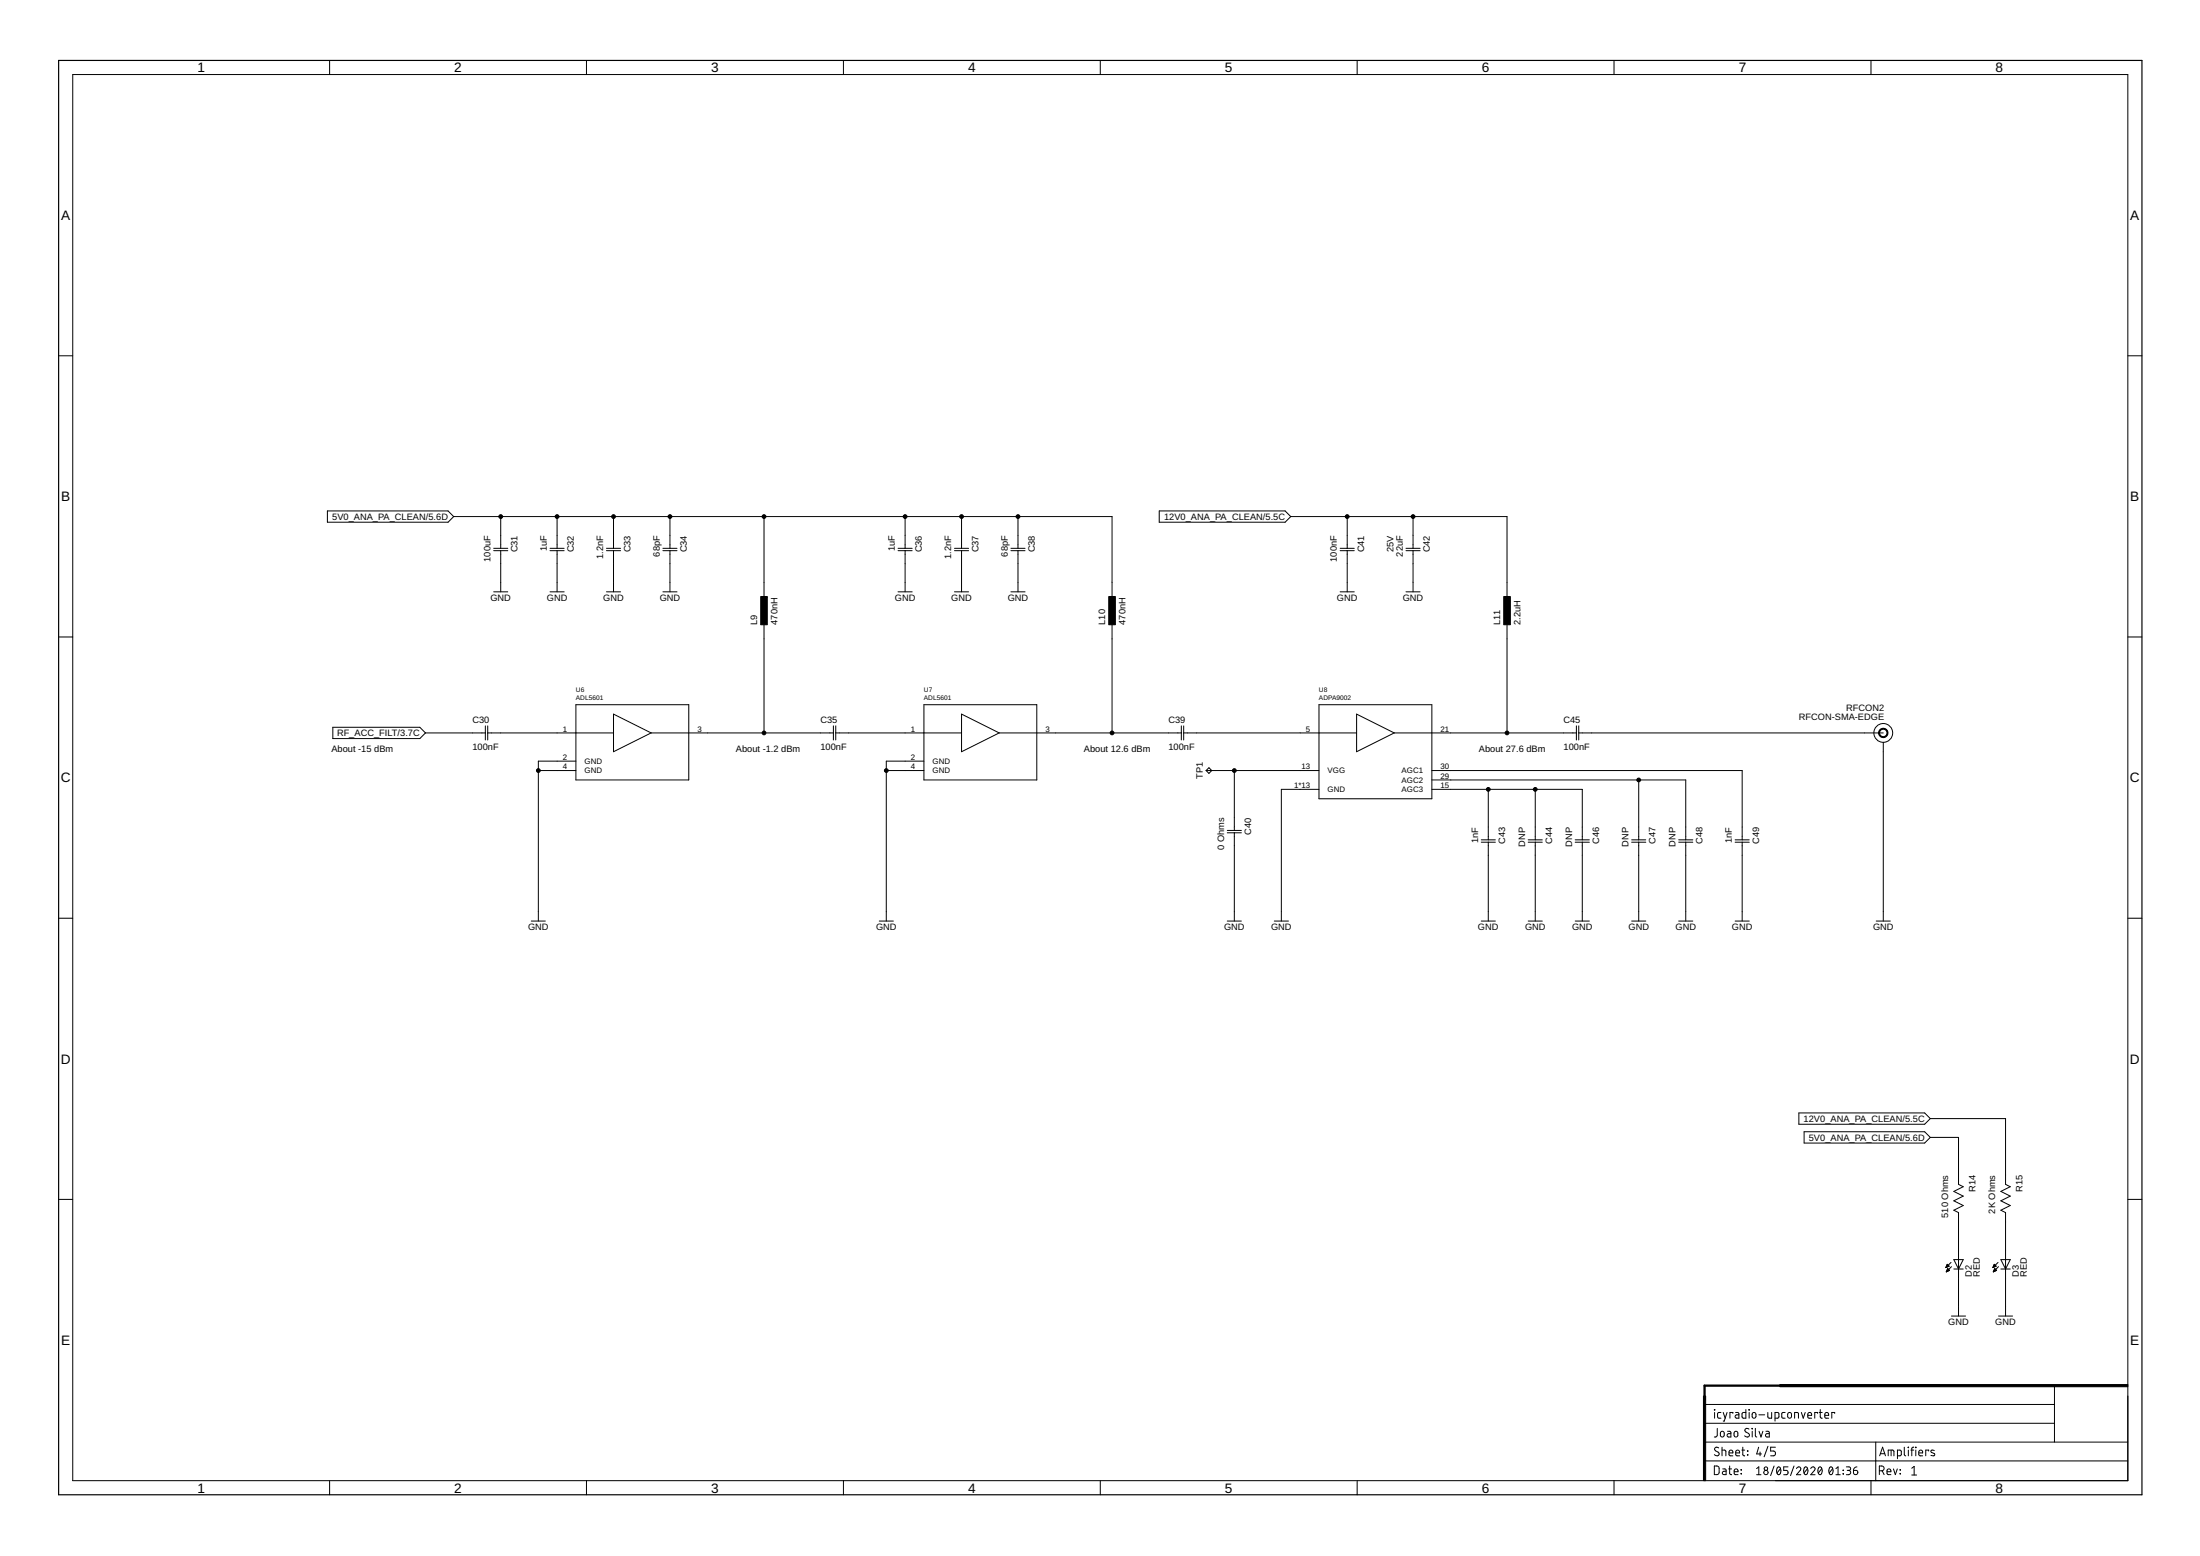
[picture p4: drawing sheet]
<svg xmlns="http://www.w3.org/2000/svg" width="594mm" height="420mm" viewBox="0 0 594 420" stroke-linecap="round" stroke-linejoin="round" font-family="sans-serif">
<g fill="none" stroke="#000" stroke-width=".27">
<path d="M89 16.3v3.8M158.4 16.3v3.8M227.8 16.3v3.8M297.1 16.3v3.8M366.5 16.3v3.8M435.8 16.3v3.8M505.2 16.3v3.8M19.6 20.1h555v379.7h-555zM15.8 96.1h3.8M574.6 96.1h3.8M88.4 138h32.6l1.5 1.5-1.5 1.5h-32.6zM122.5 139.5h177.8v22.8"/>
<path d="M135.2 139.5v8.6M150.4 139.5v8.6M165.7 139.5v8.6M180.9 139.5v8.6M206.3 139.5v22.8M244.4 139.5v8.6M259.7 139.5v8.6M274.9 139.5v8.6M313 138h34l1.6 1.5-1.6 1.5h-34zM348.6 139.5h58.4v22.8M363.8 139.5v8.6M381.6 139.5v8.6"/>
<path d="M133.3 148.1h3.8M133.3 148.7h3.8M133.3 159.8h3.8M135.2 148.7v11.1M148.5 148.1h3.8M148.5 148.7h3.8M148.5 159.8h3.8M150.4 148.7v11.1M163.8 148.1h3.8M163.8 148.7h3.8M163.8 159.8h3.8M165.7 148.7v11.1"/>
<path d="M179 148.1h3.8M179 148.7h3.8M179 159.8h3.8M180.9 148.7v11.1M242.5 148.1h3.8M242.5 148.7h3.8M242.5 159.8h3.8M244.4 148.7v11.1M257.7 148.1h3.9M257.7 148.7h3.9M257.7 159.8h3.9M259.7 148.7v11.1"/>
<path d="M273 148.1h3.8M273 148.7h3.8M273 159.8h3.8M274.9 148.7v11.1M361.9 148.1h3.8M361.9 148.7h3.8M361.9 159.8h3.8M363.8 148.7v11.1M379.7 148.1h3.8M379.7 148.7h3.8M379.7 159.8h3.8M381.6 148.7v11.1"/>
<path d="M15.8 172h3.8M206.3 167.4v30.5M300.3 167.4v30.5M407 167.4v30.5M574.6 172h3.8M89.9 196.4h23.5l1.5 1.5-1.5 1.5h-23.5zM114.9 197.9h16.2M131.1 196v3.8M131.7 197.9h34M131.7 196v3.8M155.5 190.3h30.5v20.3h-30.5zM165.7 192.8l10.1 5.1-10.1 5.1z"/>
<path d="M175.8 197.9h49.2M225 196v3.8M225.7 197.9h34M225.7 196v3.8M249.5 190.3h30.5v20.3h-30.5zM259.7 192.8l10.1 5.1-10.1 5.1zM269.8 197.9h49.2M319 196v3.8M319.6 197.9h46.7M319.6 196v3.8M356.2 190.3h30.5v25.4h-30.5zM366.3 192.8l10.2 5.1-10.2 5.1z"/>
<path d="M376.5 197.9h49.2M425.7 196v3.8M426.3 197.9h82.3M426.3 196v3.8M145.4 208.1h10.1M155.5 205.5h-10.1v43.2M239.3 208.1h10.2M249.5 205.5h-10.2v43.2M325.7 208.1h30.5M326.5 207.3l.7 .8-.7 .7-.8-.7zM333.3 208.1v16.1M356.2 213.1h-10.2v35.6"/>
<path d="M386.7 213.1h40.6v13.7M386.7 208.1h83.8v18.7M386.7 210.6h68.5v16.2M401.9 213.1v13.7M414.6 213.1v13.7M442.5 210.6v16.2M508.6 200.4v48.3M331.4 224.2h3.8M331.4 224.9h3.8M333.3 224.9v23.8M400 226.8h3.8M400 227.4h3.8"/>
<path d="M401.9 227.4v21.3M412.7 226.8h3.8M412.7 227.4h3.8M414.6 227.4v21.3M425.4 226.8h3.8M425.4 227.4h3.8M427.3 227.4v21.3M440.6 226.8h3.8M440.6 227.4h3.8M442.5 227.4v21.3M453.3 226.8h3.8M453.3 227.4h3.8"/>
<path d="M455.2 227.4v21.3M468.5 226.8h3.9M468.5 227.4h3.9M470.5 227.4v21.3M15.8 247.9h3.8M143.5 248.7h3.8M237.4 248.7h3.8M331.4 248.7h3.8M344.1 248.7h3.8M400 248.7h3.8M412.7 248.7h3.8M425.4 248.7h3.8"/>
<path d="M440.6 248.7h3.8M453.3 248.7h3.8M468.5 248.7h3.9M506.6 248.7h3.9M574.6 247.9h3.8M485.8 300.5h33.9l1.6 1.5-1.6 1.6h-33.9zM487.2 305.6h32.5l1.6 1.5-1.6 1.6h-32.5zM521.3 307.1h7.6v12.7l1.2 .6-2.5 1.3 2.5 1.3-2.5 1.3 2.5 1.2-2.5 1.3 1.3 .6v28M521.3 302h20.3v17.8l1.2 .6-2.5 1.3 2.5 1.3-2.5 1.3 2.5 1.2-2.5 1.3 1.3 .6v28M15.8 323.9h3.8M574.6 323.9h3.8M525.5 342.2h.1"/>
<path d="M525.5 342.1h.4M525.6 342h.6M525.6 343.4h.1M525.6 341.9h.7M525.6 343.3h.3M525.7 341.7h.5M525.7 343.2h.4M525.7 343.1h.7M525.7 341.6h.3M525.8 341.5h.1M525.8 342.9h.6M525.8 341.4l.5 .5-.9 .4z"/>
<path d="M525.8 342.8h.4M525.9 342.7h.2M525.9 342.6h.1M526.5 343l-.6-.5-.3 .9M526.5 343l-.9 .4M526.8 340.9l-1.4 1.4M527 342l-1.4 1.4M527 355.4h3.8M527.6 340.1h2.5l-1.2 2.6zM527.6 342.7h2.5M538.2 342.2h.1M538.2 342.1h.4"/>
<path d="M538.3 342h.6M538.3 343.4h.1M538.3 341.9h.7M538.3 343.3h.3M538.4 341.7h.5M538.4 343.2h.4M538.4 343.1h.7M538.4 341.6h.3M538.5 341.5h.1M538.5 342.9h.6M538.5 342.8h.4M538.5 341.4l.5 .5-.9 .4z"/>
<path d="M538.6 342.7h.2M538.6 342.6h.1M539.2 343l-.6-.5-.3 .9M539.2 343l-.9 .4M539.5 340.9l-1.4 1.4M539.7 355.4h3.8M539.7 342l-1.4 1.4M540.3 342.7h2.5M540.3 340.1h2.5l-1.2 2.6zM460.3 379.2h94.5M554.8 374.2v15.2M89 399.8v3.8"/>
<path d="M158.4 399.8v3.8M227.8 399.8v3.8M297.1 399.8v3.8M366.5 399.8v3.8M435.8 399.8v3.8M460.3 394.5h114.3M460.3 389.4h114.3M460.3 384.3h94.5M462.9 395.9h.9l.4 .4v1.4l-.4 .5h-.9zM462.9 380.6l.2 .1zM463 381.4v1.5M463.7 385.7v2l-.2 .2-.6 .1"/>
<path d="M464.1 391a.58 .58 0 0 0-.9-.1 .58 .58 0 0 0 .1 .9l.7 .3a.54 .54 0 0 1 .2 .8 .54 .54 0 0 1-.8 .2l-.5-.3M464.7 386.7l.5-.2a.92 .92 0 0 1 .1 1.5h-.3l-.4-.3zM464.7 381.4h-.6l-.3 .4 .1 1 .8 .1M465 391.6l.9 .1 .1 1.4M465 390.8v2.3M465.2 396.6l.7 .1 .2 .2v1.3h-.6a.46 .46 0 0 1-.4-.5 .46 .46 0 0 1 .4-.4h.6M465.3 381.4l.6 1.5M466.4 381.4l-.8 2.3h-.3M466.5 386.5h.7l.2 .2v1.3h-.6a.46 .46 0 0 1-.4-.4 .46 .46 0 0 1 .4-.5h.6M466.8 396.6h.8M466.9 392.3h1a.54 .54 0 0 0-.3-.7 .54 .54 0 0 0-.7 .5l.1 .9 .9 .1M467.1 395.9v1.9l.1 .3 .4 .1"/>
<path d="M467.9 381.7v-.3h-.8v1.5M468.3 397.4h1a.54 .54 0 0 0-.3-.7 .54 .54 0 0 0-.7 .5l.1 .9 .9 .1M468.4 386.7l.5-.2a.92 .92 0 0 1 .1 1.5l-.6-.1zM468.7 381.4h.6l.2 .2 .1 1.3h-.6a.46 .46 0 0 1-.5-.4 .46 .46 0 0 1 .5-.5h.6M468.7 392.3h1.1a.54 .54 0 0 0-.4-.7 .54 .54 0 0 0-.7 .5l.1 .9 1 .1M470.1 397.9l.2 .1zM470.1 396.8l.2 .2zM470.4 391.6h.7M470.6 390.8v2.1l.5 .2M471.4 380.6v2.3h-.7l-.3-.3 .1-1 .2-.2h.7M471.9 391.8l.1 .1zM471.9 392.8l.1 .1z"/>
<path d="M472.3 380.6l.1 .1zM472.3 385.9a.58 .58 0 0 0-.9-.1 .58 .58 0 0 0 0 .9l.7 .4a.58 .58 0 0 1 .1 .8 .58 .58 0 0 1-.9 0l-.2-.2M472.3 381.4v1.5M473.1 385.7l.1 .1zM473.2 386.5v1.5M473.2 381.6l.4-.2 .4 .2 .2 .8a.52 .52 0 0 1-.5 .6 .52 .52 0 0 1-.6-.6zM474 385.7v1.9l.4 .4M474.3 396.6l.6-.5v2.1M474.3 398.2h1.2M474.9 390.8l-.5 1.8h1.3M475 382h1.5M475 386.5l.5 1.5 .5-1.5"/>
<path d="M475.3 392.1v1M476.9 386.5h.6l.3 .2v1.3h-.6a.46 .46 0 0 1-.5-.4 .46 .46 0 0 1 .5-.5h.6M477.4 381.4v1.2l.4 .3h.6v-1.5M477.4 390.5l-1 2.9M479.1 395.9l-1 2.5M479.3 382.9h.8l.2-.2 .1-.9-.3-.4h-.8v2.3M479.4 390.8h-1.3v1h.8a.66 .66 0 0 1 .5 .7 .66 .66 0 0 1-.5 .6h-.8M480 396.2a.67 .67 0 0 1 .8 .2 .67 .67 0 0 1 .1 .8 .67 .67 0 0 1-.1 .7 .67 .67 0 0 1-.8 .2 1.76 1.76 0 0 1 0-1.9zM480.8 396.6l-1 1.1M482 381.4h-.6l-.3 .4 .1 1 .8 .1M482.8 396.1h-1.1v.9h.7a.59 .59 0 0 1 .4 .6 .59 .59 0 0 1-.4 .6h-.7M482.9 381.6l.4-.2a.92 .92 0 0 1 .2 1.5l-.6-.1z"/>
<path d="M484.4 395.9l-.9 2.5M484.6 382.9v-1.5l.9 .1 .1 1.4M485.1 396.6a.58 .58 0 0 1 .9-.5 .58 .58 0 0 1 .1 .9l-1 1.2h1.2M486.4 381.4l.5 1.5 .6-1.5M487.3 396.2l.1-.1a.94 .94 0 0 1 .7 1.6 .5 .5 0 0 1-.5 .5 .5 .5 0 0 1-.5-.5v-.8zM488.1 396.6l-.9 1.1M488.2 382.2h1a.55 .55 0 0 0-.3-.8 .55 .55 0 0 0-.7 .5l.1 .9 .9 .1M489 396.6a.58 .58 0 0 1 .8-.5 .58 .58 0 0 1 .2 .9l-1 1.2h1.1M490.8 381.7v-.3h-.7v1.5M491.2 396.2a.67 .67 0 0 1 .7 .2 .67 .67 0 0 1 .2 .8 .67 .67 0 0 1-.2 .7 .67 .67 0 0 1-.7 .2 1.76 1.76 0 0 1 0-1.9zM491.3 381.4h.8M491.5 380.6v2l.2 .2 .4 .1"/>
<path d="M491.9 396.6l-.9 1.1M492.8 382.2h1a.55 .55 0 0 0-.4-.8 .55 .55 0 0 0-.6 .5l.1 .9 .9 .1M494.1 396.2l.1-.1a.94 .94 0 0 1 .7 1.6 .5 .5 0 0 1-.5 .5 .5 .5 0 0 1-.5-.5v-.8zM494.9 396.6l-1 1.1M495.4 381.7v-.3h-.8v1.5M495.8 398.2h1.1M495.8 396.6l.5-.5v2.1M497.7 397.9l.1 .1zM497.7 397l.1 .1zM498.6 396.1h.7a.48 .48 0 0 1 .4 .5 .48 .48 0 0 1-.4 .4h-.5M499.2 397a.58 .58 0 0 1 .6 .6 .58 .58 0 0 1-.6 .6h-.6M500.5 397h.7a.59 .59 0 0 1 .5 .7 .59 .59 0 0 1-.6 .5 .59 .59 0 0 1-.6-.6z"/>
<path d="M501.4 396.1l-.6 .3-.3 .6M505.2 399.8v3.8M506.5 389.4v10.4M507.5 397.2h.6a.65 .65 0 0 0 .7-.7 .65 .65 0 0 0-.7-.6h-.6v2.3M507.6 393.1l.8-2.3 .7 2.3M507.8 392.5h1.2M508.3 397.2l.5 1M509.6 397.4h1a.54 .54 0 0 0-.4-.7 .54 .54 0 0 0-.6 .5l.1 .9 .9 .1M509.9 393.1v-1.5l1.4 .1 .1 1.4M510.7 391.6v1.5M511.3 396.6l.5 1.6 .5-1.6M512.4 393.1h.8l.2-.2v-1l-.2-.3h-.8v2.3"/>
<path d="M513.1 396.8l.1 .2zM513.1 397.9l.1 .1zM514.2 390.8v1.9l.4 .4M515.3 390.8l.1 .1zM515.3 391.6v1.5M516 391.6h.8M516.2 396.5l.7-.5v2.3M516.2 398.3h1.3M516.8 390.8l-.5 .2v2.1M517.3 390.8l.1 .1zM517.3 391.6v1.5M518.1 392.3h1.1a.54 .54 0 0 0-.4-.7 .54 .54 0 0 0-.7 .5l.2 .9 .9 .1"/>
<path d="M520.8 391.8v-.2h-.8v1.5M522.3 391.7l-.7-.1-.2 .4 1 .6v.4h-1"/>
<circle cx="508.6" cy="197.9" r="2.54"/>
<circle cx="476.9" cy="396.6" r=".47"/>
<circle cx="476.9" cy="397.6" r=".59"/>
</g>
<path d="M15.8 16.3h562.6v387.3h-562.6z" fill="none" stroke="#000" stroke-width=".32"/>
<path d="M205.4 161.1h1.8v7.6h-1.8zM299.4 161.1h1.8v7.6h-1.8zM406.1 161.1h1.7v7.6h-1.7zM460 377h.6v22.8h-.6zM480.6 373.9h94v.6h-94z" fill="#000" stroke="#000" stroke-width=".27"/>
<path d="M523.8 374.2h-63.5v3.8" fill="none" stroke="#000" stroke-width=".61"/>
<g fill="#000" stroke="#000" stroke-width=".27">
<path d="M507.7 197a1.27 1.27 0 0 1 2 .3 1.27 1.27 0 0 1-.8 1.9 1.27 1.27 0 0 1-1.6-1.3h.2a1.01 1.01 0 0 1 1.4-1 1.01 1.01 0 0 1 .3 1.7 1.01 1.01 0 0 1-1.6-.4l-.1-.3h-.2z" fill-rule="evenodd"/>
<circle cx="135.2" cy="139.5" r=".51"/>
<circle cx="150.4" cy="139.5" r=".51"/>
<circle cx="165.7" cy="139.5" r=".51"/>
<circle cx="180.9" cy="139.5" r=".51"/>
<circle cx="206.3" cy="139.5" r=".51"/>
<circle cx="244.4" cy="139.5" r=".51"/>
<circle cx="259.7" cy="139.5" r=".51"/>
<circle cx="274.9" cy="139.5" r=".51"/>
<circle cx="363.8" cy="139.5" r=".51"/>
<circle cx="381.6" cy="139.5" r=".51"/>
<circle cx="206.3" cy="197.9" r=".51"/>
<circle cx="300.3" cy="197.9" r=".51"/>
<circle cx="407" cy="197.9" r=".51"/>
<circle cx="145.4" cy="208.1" r=".51"/>
<circle cx="239.3" cy="208.1" r=".51"/>
<circle cx="333.3" cy="208.1" r=".51"/>
<circle cx="401.9" cy="213.1" r=".51"/>
<circle cx="414.6" cy="213.1" r=".51"/>
<circle cx="442.5" cy="210.6" r=".51"/>
</g>
<g font-size="3.7">
<text x="53.3" y="19.5">1</text>
<text x="122.7" y="19.5">2</text>
<text x="192" y="19.5">3</text>
<text x="261.4" y="19.5">4</text>
<text x="330.8" y="19.5">5</text>
<text x="400.2" y="19.5">6</text>
<text x="469.5" y="19.5">7</text>
<text x="538.9" y="19.5">8</text>
<text x="16.5" y="59.4">A</text>
<text x="575.3" y="59.4">A</text>
<text x="16.5" y="135.3">B</text>
<text x="575.3" y="135.3">B</text>
<text x="16.4" y="211.3">C</text>
<text x="575.2" y="211.3">C</text>
<text x="16.4" y="287.2">D</text>
<text x="575.2" y="287.2">D</text>
<text x="16.5" y="363.1">E</text>
<text x="575.3" y="363.1">E</text>
<text x="53.3" y="403">1</text>
<text x="122.7" y="403">2</text>
<text x="192" y="403">3</text>
<text x="261.4" y="403">4</text>
<text x="330.8" y="403">5</text>
<text x="400.2" y="403">6</text>
<text x="469.5" y="403">7</text>
<text x="538.9" y="403">8</text>
</g>
<g font-size="2.5">
<text x="89.7" y="140.4">5V0_ANA_PA_CLEAN/5.6D</text>
<text x="314.3" y="140.4">12V0_ANA_PA_CLEAN/5.5C</text>
<text x="139.7" y="149.2" transform="rotate(-90 139.7 149.2)">C31</text>
<text x="147.7" y="148.9" transform="rotate(-90 147.7 148.9)">1uF</text>
<text x="155" y="149.2" transform="rotate(-90 155 149.2)">C32</text>
<text x="170.2" y="149.2" transform="rotate(-90 170.2 149.2)">C33</text>
<text x="185.5" y="149.2" transform="rotate(-90 185.5 149.2)">C34</text>
<text x="241.6" y="148.9" transform="rotate(-90 241.6 148.9)">1uF</text>
<text x="249" y="149.2" transform="rotate(-90 249 149.2)">C36</text>
<text x="264.2" y="149.2" transform="rotate(-90 264.2 149.2)">C37</text>
<text x="279.4" y="149.2" transform="rotate(-90 279.4 149.2)">C38</text>
<text x="368.3" y="149.2" transform="rotate(-90 368.3 149.2)">C41</text>
<text x="376.3" y="149" transform="rotate(-90 376.3 149)">25V</text>
<text x="386.1" y="149.2" transform="rotate(-90 386.1 149.2)">C42</text>
<text x="132.4" y="151.7" transform="rotate(-90 132.4 151.7)">100uF</text>
<text x="162.9" y="151" transform="rotate(-90 162.9 151)">1.2nF</text>
<text x="178.2" y="150.3" transform="rotate(-90 178.2 150.3)">68pF</text>
<text x="256.9" y="151" transform="rotate(-90 256.9 151)">1.2nF</text>
<text x="272.1" y="150.3" transform="rotate(-90 272.1 150.3)">68pF</text>
<text x="361" y="151.7" transform="rotate(-90 361 151.7)">100nF</text>
<text x="378.8" y="150.3" transform="rotate(-90 378.8 150.3)">22uF</text>
<text x="132.4" y="162.4">GND</text>
<text x="147.7" y="162.4">GND</text>
<text x="162.9" y="162.4">GND</text>
<text x="178.1" y="162.4">GND</text>
<text x="241.6" y="162.4">GND</text>
<text x="256.9" y="162.4">GND</text>
<text x="272.1" y="162.4">GND</text>
<text x="361" y="162.4">GND</text>
<text x="378.8" y="162.4">GND</text>
<text x="204.4" y="168.7" transform="rotate(-90 204.4 168.7)">L9</text>
<text x="210" y="168.7" transform="rotate(-90 210 168.7)">470nH</text>
<text x="298.4" y="168.7" transform="rotate(-90 298.4 168.7)">L10</text>
<text x="303.9" y="168.7" transform="rotate(-90 303.9 168.7)">470nH</text>
<text x="405.1" y="168.7" transform="rotate(-90 405.1 168.7)">L11</text>
<text x="410.6" y="168.7" transform="rotate(-90 410.6 168.7)">2.2uH</text>
<text x="127.6" y="195.1">C30</text>
<text x="221.6" y="195.1">C35</text>
<text x="315.5" y="195.1">C39</text>
<text x="422.2" y="195.1">C45</text>
<text x="485.8" y="194.4">RFCON-SMA-EDGE</text>
<text x="498.5" y="192.1">RFCON2</text>
<text x="89.5" y="203">About -15 dBm</text>
<text x="91" y="198.8">RF_ACC_FILT/3.7C</text>
<text x="127.6" y="202.5">100nF</text>
<text x="198.7" y="203">About -1.2 dBm</text>
<text x="221.6" y="202.5">100nF</text>
<text x="292.7" y="203">About 12.6 dBm</text>
<text x="315.5" y="202.5">100nF</text>
<text x="399.3" y="203">About 27.6 dBm</text>
<text x="422.2" y="202.5">100nF</text>
<text x="324.8" y="210.4" transform="rotate(-90 324.8 210.4)">TP1</text>
<text x="337.9" y="225.4" transform="rotate(-90 337.9 225.4)">C40</text>
<text x="399.1" y="227.6" transform="rotate(-90 399.1 227.6)">1nF</text>
<text x="406.4" y="227.9" transform="rotate(-90 406.4 227.9)">C43</text>
<text x="419.1" y="227.9" transform="rotate(-90 419.1 227.9)">C44</text>
<text x="431.8" y="227.9" transform="rotate(-90 431.8 227.9)">C46</text>
<text x="447.1" y="227.9" transform="rotate(-90 447.1 227.9)">C47</text>
<text x="459.8" y="227.9" transform="rotate(-90 459.8 227.9)">C48</text>
<text x="467.7" y="227.6" transform="rotate(-90 467.7 227.6)">1nF</text>
<text x="475" y="227.9" transform="rotate(-90 475 227.9)">C49</text>
<text x="330.5" y="229.5" transform="rotate(-90 330.5 229.5)">0 Ohms</text>
<text x="411.8" y="228.6" transform="rotate(-90 411.8 228.6)">DNP</text>
<text x="424.5" y="228.6" transform="rotate(-90 424.5 228.6)">DNP</text>
<text x="439.7" y="228.6" transform="rotate(-90 439.7 228.6)">DNP</text>
<text x="452.4" y="228.6" transform="rotate(-90 452.4 228.6)">DNP</text>
<text x="142.6" y="251.2">GND</text>
<text x="236.6" y="251.2">GND</text>
<text x="330.5" y="251.2">GND</text>
<text x="343.2" y="251.2">GND</text>
<text x="399.1" y="251.2">GND</text>
<text x="411.8" y="251.2">GND</text>
<text x="424.5" y="251.2">GND</text>
<text x="439.7" y="251.2">GND</text>
<text x="452.4" y="251.2">GND</text>
<text x="467.7" y="251.2">GND</text>
<text x="505.8" y="251.2">GND</text>
<text x="487" y="302.9">12V0_ANA_PA_CLEAN/5.5C</text>
<text x="488.4" y="308">5V0_ANA_PA_CLEAN/5.6D</text>
<text x="533.4" y="321.9" transform="rotate(-90 533.4 321.9)">R14</text>
<text x="546.1" y="321.9" transform="rotate(-90 546.1 321.9)">R15</text>
<text x="526.1" y="328.8" transform="rotate(-90 526.1 328.8)">510 Ohms</text>
<text x="538.8" y="327.7" transform="rotate(-90 538.8 327.7)">2K Ohms</text>
<text x="532.4" y="344.7" transform="rotate(-90 532.4 344.7)">D2</text>
<text x="534.6" y="344.7" transform="rotate(-90 534.6 344.7)">RED</text>
<text x="545.1" y="344.7" transform="rotate(-90 545.1 344.7)">D3</text>
<text x="547.3" y="344.7" transform="rotate(-90 547.3 344.7)">RED</text>
<text x="526.1" y="357.9">GND</text>
<text x="538.8" y="357.9">GND</text>
</g>
<g font-size="2.1">
<text x="152" y="197.6">1</text>
<text x="188.3" y="197.6">3</text>
<text x="246" y="197.6">1</text>
<text x="282.3" y="197.6">3</text>
<text x="352.6" y="197.6">5</text>
<text x="389" y="197.6">21</text>
<text x="152" y="205.2">2</text>
<text x="152" y="207.7">4</text>
<text x="157.9" y="206.3">GND</text>
<text x="157.9" y="208.8">GND</text>
<text x="246" y="205.2">2</text>
<text x="246" y="207.7">4</text>
<text x="251.8" y="206.3">GND</text>
<text x="251.8" y="208.8">GND</text>
<text x="351.5" y="207.7">13</text>
<text x="358.5" y="208.8">VGG</text>
<text x="378.5" y="208.8">AGC1</text>
<text x="389" y="207.7">30</text>
<text x="349.4" y="212.8">1*13</text>
<text x="358.5" y="213.9">GND</text>
<text x="378.5" y="211.4">AGC2</text>
<text x="378.5" y="213.9">AGC3</text>
<text x="389" y="210.3">29</text>
<text x="389" y="212.8">15</text>
</g>
<g font-size="1.8">
<text x="155.5" y="189">ADL5601</text>
<text x="155.5" y="186.7">U6</text>
<text x="249.5" y="189">ADL5601</text>
<text x="249.5" y="186.7">U7</text>
<text x="356.2" y="189">ADPA9002</text>
<text x="356.2" y="186.7">U8</text>
</g>
</svg>
